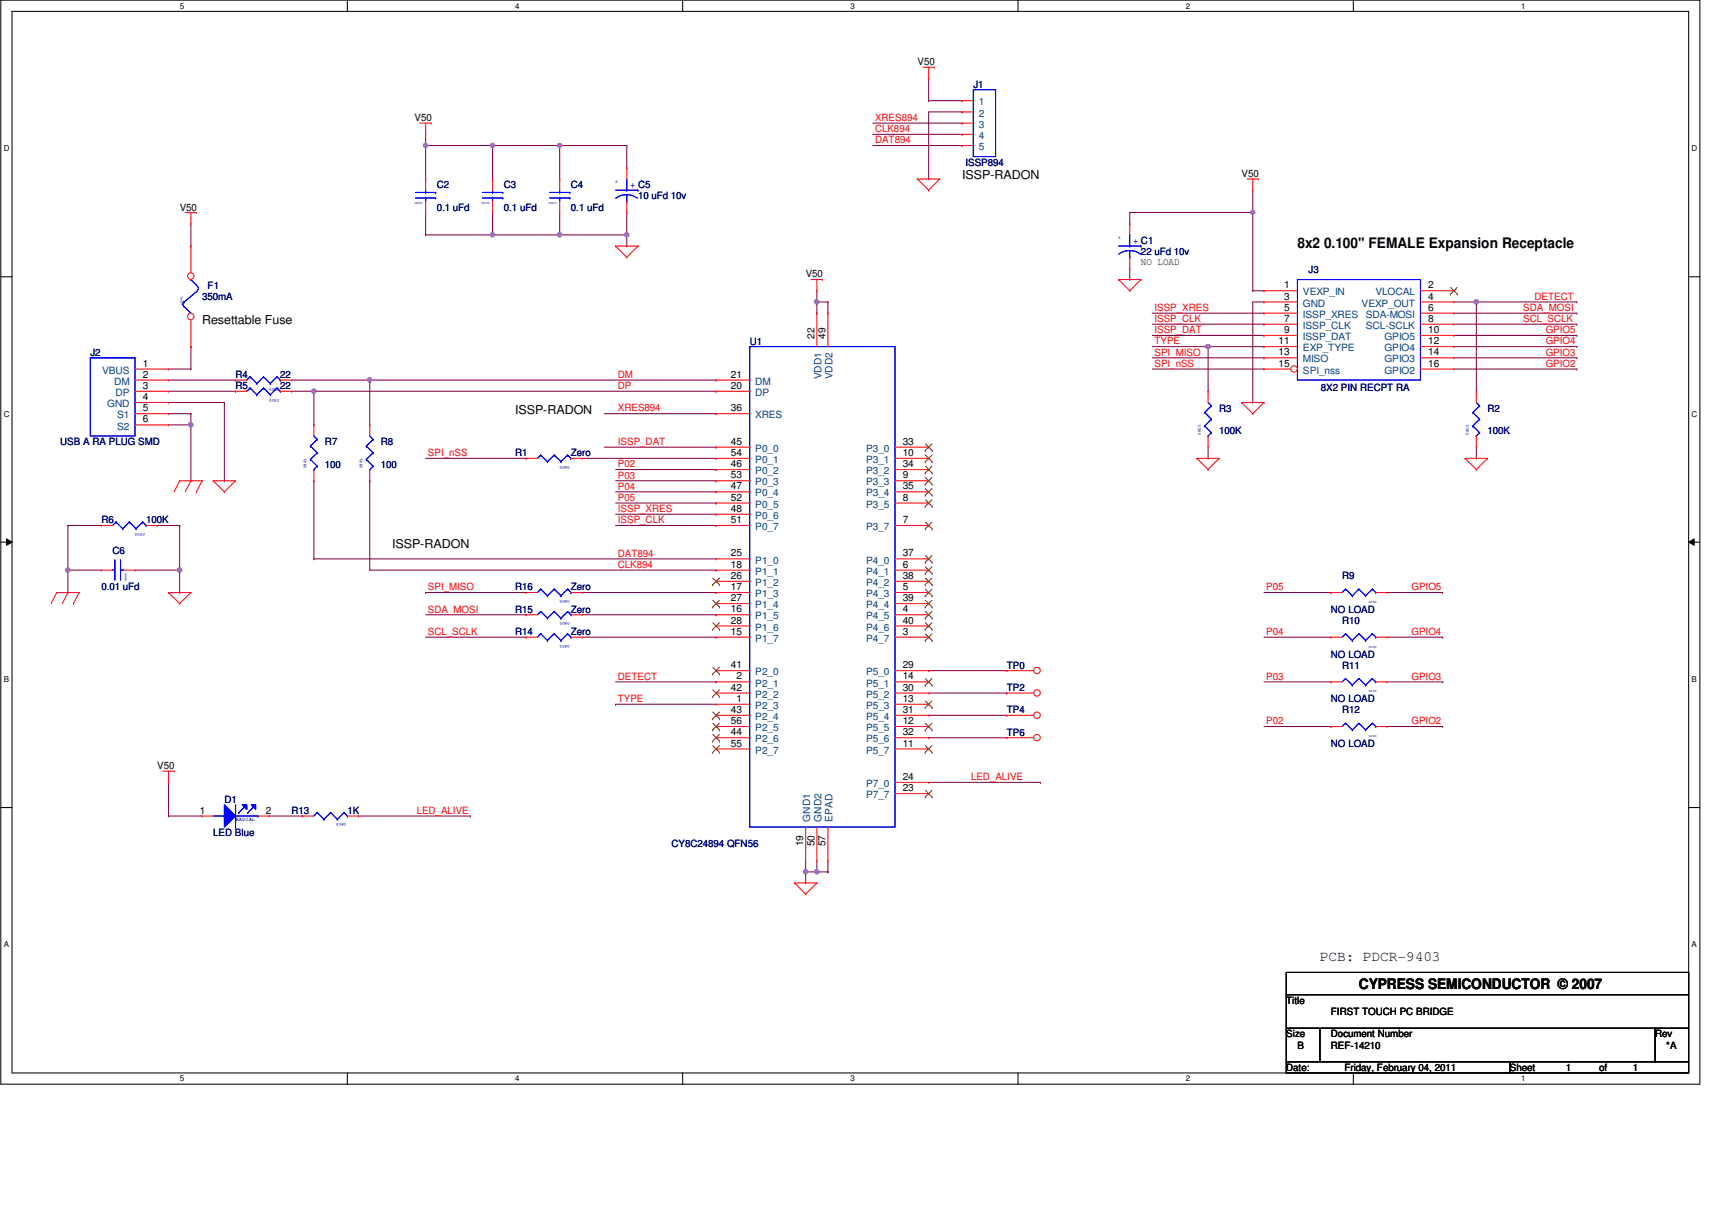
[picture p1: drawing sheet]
<svg xmlns="http://www.w3.org/2000/svg" width="420mm" height="297mm" viewBox="0 0 420 297" stroke-linecap="round" stroke-linejoin="round" font-family="sans-serif">
<path d="M.2 0h417v266.1h-417zM3 2.8h411.4v260.6h-411.4z" fill="none" stroke="#000" stroke-width=".25"/>
<g fill="#fff">
<path d="M44.1 .3h1.1v2.2h-1.1z"/>
<path d="M44.1 263.7h1.1v2.2h-1.1z"/>
</g>
<path d="M85.2 0v2.8M85.2 263.4v2.7" fill="none" stroke="#000" stroke-width=".25"/>
<g fill="#fff">
<path d="M126.4 .3h1.1v2.2h-1.1z"/>
<path d="M126.4 263.7h1.1v2.2h-1.1z"/>
</g>
<path d="M167.5 0v2.8M167.5 263.4v2.7" fill="none" stroke="#000" stroke-width=".25"/>
<g fill="#fff">
<path d="M208.7 .3h1.1v2.2h-1.1z"/>
<path d="M208.7 263.7h1.1v2.2h-1.1z"/>
</g>
<path d="M249.8 0v2.8M249.8 263.4v2.7" fill="none" stroke="#000" stroke-width=".25"/>
<g fill="#fff">
<path d="M291 .3h1.1v2.2h-1.1z"/>
<path d="M291 263.7h1.1v2.2h-1.1z"/>
</g>
<path d="M332.1 0v2.8M332.1 263.4v2.7" fill="none" stroke="#000" stroke-width=".25"/>
<g fill="#fff">
<path d="M373.3 .3h1.1v2.2h-1.1z"/>
<path d="M373.3 263.7h1.1v2.2h-1.1z"/>
<path d="M.9 35.3h1.4v2.2h-1.4z"/>
<path d="M415.2 35.3h1.3v2.2h-1.3z"/>
<path d="M.9 100.5h1.4v2.2h-1.4z"/>
<path d="M415.2 100.5h1.3v2.2h-1.3z"/>
</g>
<path d="M.2 67.9h2.8M414.4 67.9h2.8" fill="none" stroke="#000" stroke-width=".25"/>
<g fill="#fff">
<path d="M.9 165.7h1.3v2.2h-1.3z"/>
<path d="M415.2 165.7h1.3v2.2h-1.3z"/>
</g>
<path d="M.2 133.1h2.8M1.6 132.3l1.4 .8-1.4 .8zM414.4 133.1l1.4-.8v1.6zM414.4 133.1h2.8" fill="none" stroke="#000" stroke-width=".25"/>
<path d="M1.6 132.3l1.4 .8-1.4 .8zM414.4 133.1l1.4-.8v1.6z" fill="#000"/>
<g fill="#fff">
<path d="M.9 230.8h1.3v2.2h-1.3z"/>
<path d="M415.2 230.8h1.3v2.2h-1.3z"/>
</g>
<path d="M.2 198.2h2.8M414.4 198.2h2.8" fill="none" stroke="#000" stroke-width=".25"/>
<path d="M71.5 96.1h5.5M77 96.1h.1" fill="none" stroke="#800040" stroke-width=".25"/>
<circle cx="77" cy="96" r=".54" fill="#f0f"/>
<circle cx="77" cy="96" r=".54" fill="none" stroke="#f0f" stroke-width=".25"/>
<path d="M200.5 74.1h.1M200.5 71.4v2.7M148.3 101.6h27.5M148.3 109.8h27.5M175.8 101.6h.1M175.8 109.8h.1M197.7 214h.1M197.7 211.3v2.7M200.5 214h.1M200.5 211.3v2.7M203.2 214h.1M203.2 211.3v2.7" fill="none" stroke="#800040" stroke-width=".25"/>
<circle cx="200.5" cy="74.1" r=".54" fill="#f0f"/>
<circle cx="200.5" cy="74.1" r=".54" fill="none" stroke="#f0f" stroke-width=".25"/>
<g fill="none" stroke="#800040" stroke-width=".25">
<path d="M200.5 76.9h.1M203.2 76.9h.1M203.2 74.1h.1M203.2 74.1v2.8M203.2 74.1h-2.7v2.8M356.8 74.1h5.5M356.8 79.6h30.2M356.8 76.9h30.2M362.3 74.1h.1M362.3 74.1v22M387 79.6h.1M387 76.9h.1"/>
<path d="M356.8 82.3h30.2M356.8 85.1h30.2M356.8 87.8h30.2M356.8 90.6h30.2M362.3 96.1h.1M387 82.3h.1M387 85.1h.1M387 87.8h.1M387 90.6h.1M104.5 112.5h24.6M129.1 112.5h.1M142.9 112.5h32.9"/>
<path d="M151.1 115.3h24.7M151.1 118h24.7M175.8 112.5h.1M175.8 115.3h.1M175.8 118h.1M151.1 120.7h24.7M151.1 123.5h24.7M151.1 126.2h24.7M151.1 129h24.7M175.8 120.7h.1M175.8 123.5h.1M175.8 126.2h.1"/>
<path d="M175.8 129h.1"/>
</g>
<circle cx="362.3" cy="74.1" r=".54" fill="#f0f"/>
<circle cx="362.3" cy="74.1" r=".54" fill="none" stroke="#f0f" stroke-width=".25"/>
<g fill="none" stroke="#800040" stroke-width=".25">
<path d="M282.8 76.9h27.4M282.8 79.6h27.4M307.5 74.1h2.7M310.2 76.9h.1M310.2 79.6h.1M310.2 74.1h.1M362.3 74.1h24.7M387 74.1h.1M282.8 82.3h27.4M282.8 87.8h27.4M282.8 90.6h27.4M296.5 96.1h.1"/>
<path d="M310.2 82.3h.1M310.2 85.1h.1M310.2 87.8h.1M310.2 90.6h.1M310.2 85.1h-13.7v11M362.3 112.5h.1M362.3 109.8v2.7"/>
</g>
<circle cx="296.5" cy="85.1" r=".54" fill="#f0f"/>
<circle cx="296.5" cy="85.1" r=".54" fill="none" stroke="#f0f" stroke-width=".25"/>
<path d="M307.5 52.2h.1M307.5 46.7v5.5M307.5 71.4h2.7M310.2 71.4h.1M282.8 85.1h13.7M296.5 85.1h.1M296.5 112.5h.1M296.5 109.8v2.7" fill="none" stroke="#800040" stroke-width=".25"/>
<circle cx="307.4" cy="52.1" r=".54" fill="#f0f"/>
<circle cx="307.4" cy="52.1" r=".54" fill="none" stroke="#f0f" stroke-width=".25"/>
<g fill="none" stroke="#800040" stroke-width=".25">
<path d="M227.9 19.3v5.4M214.2 30.2h21.9M214.2 33h21.9M214.2 35.7h21.9M227.9 24.7h.1M227.9 27.5v16.4M227.9 24.7h8.2M236.1 30.2h.1M236.1 33h.1M236.1 35.7h.1M236.1 24.7h.1M227.9 43.9h.1"/>
<path d="M277.3 54.9h.1M307.5 52.2h.1M307.5 52.2h-30.2v2.7M307.5 52.2v19.2M277.3 68.6h.1M277.3 65.9v2.7M307.5 71.4h.1M71.5 93.3h104.3M90.8 93.3h.1M175.8 96.1h.1M175.8 93.3h.1M175.8 96.1h-98.8v8.2"/>
<path d="M77 104.3h.1M90.8 140h85M175.8 140h.1"/>
</g>
<circle cx="90.7" cy="93.3" r=".54" fill="#f0f"/>
<circle cx="90.7" cy="93.3" r=".54" fill="none" stroke="#f0f" stroke-width=".25"/>
<g fill="none" stroke="#800040" stroke-width=".25">
<path d="M46.9 54.9v5.5M46.9 60.4h.1M90.8 93.3v11M77 118h.1M77 118v19.2M90.8 104.3h.1M90.8 118h.1M90.8 118v22M44.1 140h.1M44.1 129v11M77 137.2h.1M77 137.2h98.8"/>
<path d="M104.5 145.5h.1M104.5 145.5h24.6M104.5 150.9h24.6M104.5 156.4h24.6M129.1 150.9h.1M129.1 156.4h.1M142.9 145.5h32.9M142.9 150.9h32.9M142.9 156.4h32.9M175.8 145.5h.1M175.8 150.9h.1M175.8 156.4h.1"/>
<path d="M151.1 172.9h.1M151.1 167.4h24.7M151.1 172.9h24.7M175.8 167.4h.1M227.9 175.6h19.2M227.9 170.1h19.2M227.9 164.6h19.2M247.1 175.6h.1M247.1 170.1h.1M247.1 164.6h.1M227.9 181.1h19.2M227.9 192.1h27.4"/>
<path d="M247.1 181.1h.1M255.3 192.1h.1"/>
</g>
<circle cx="44.1" cy="139.9" r=".54" fill="#f0f"/>
<circle cx="44.1" cy="139.9" r=".54" fill="none" stroke="#f0f" stroke-width=".25"/>
<path d="M16.7 140h.1M16.7 129v11" fill="none" stroke="#800040" stroke-width=".25"/>
<circle cx="16.6" cy="139.9" r=".54" fill="#f0f"/>
<circle cx="16.6" cy="139.9" r=".54" fill="none" stroke="#f0f" stroke-width=".25"/>
<g fill="none" stroke="#800040" stroke-width=".25">
<path d="M104.5 35.7h.1M104.5 33v2.7M104.5 35.7h16.4M120.9 35.7h.1M120.9 35.7v8.2M137.4 35.7h16.4M153.8 35.7h.1M153.8 35.7v5.5M120.9 43.9h.1M153.8 41.2h.1M33.1 140h11M44.1 140h.1"/>
<path d="M310.2 156.4h16.4M310.2 145.5h16.4M326.6 156.4h.1M326.6 145.5h.1M340.3 156.4h13.8M340.3 145.5h13.8M354.1 156.4h.1M354.1 145.5h.1M310.2 167.4h16.4M310.2 178.4h16.4M326.6 167.4h.1M326.6 178.4h.1"/>
<path d="M340.3 167.4h13.8M340.3 178.4h13.8M354.1 167.4h.1M354.1 178.4h.1M41.3 192.1h.1M41.3 192.1v8.2M41.3 200.3h.1M41.3 200.3h8.3M66 200.3h8.3M74.3 200.3h.1M88 200.3h27.4M115.4 200.3h.1"/>
</g>
<circle cx="104.4" cy="35.7" r=".54" fill="#f0f"/>
<circle cx="104.4" cy="35.7" r=".54" fill="none" stroke="#f0f" stroke-width=".25"/>
<circle cx="120.9" cy="35.7" r=".54" fill="#f0f"/>
<circle cx="120.9" cy="35.7" r=".54" fill="none" stroke="#f0f" stroke-width=".25"/>
<path d="M120.9 35.7h16.5M137.4 35.7h.1M137.4 35.7v8.2M137.4 43.9h.1" fill="none" stroke="#800040" stroke-width=".25"/>
<circle cx="137.3" cy="35.7" r=".54" fill="#f0f"/>
<circle cx="137.3" cy="35.7" r=".54" fill="none" stroke="#f0f" stroke-width=".25"/>
<path d="M104.5 35.7v8.2M104.5 43.9h.1M120.9 57.7h.1M120.9 52.2v5.5M137.4 57.7h.1M137.4 52.2v5.5M153.8 57.7h.1M153.8 52.2v5.5M41.3 104.3h5.6M46.9 104.3h.1M46.9 101.6v2.7" fill="none" stroke="#800040" stroke-width=".25"/>
<circle cx="46.8" cy="104.3" r=".54" fill="#f0f"/>
<circle cx="46.8" cy="104.3" r=".54" fill="none" stroke="#f0f" stroke-width=".25"/>
<g fill="none" stroke="#800040" stroke-width=".25">
<path d="M104.5 57.7h.1M104.5 52.2v5.5M104.5 57.7h16.4M120.9 57.7h.1M41.3 98.8h13.8M41.3 96.1h16.5M41.3 90.6h5.6M46.9 85.1h.1M46.9 90.6h.1M46.9 85.1v5.5M55.1 98.8h.1M57.8 96.1h.1"/>
<path d="M41.3 101.6h5.6M46.9 101.6h.1M16.7 129h.1M16.7 129h8.2"/>
</g>
<circle cx="120.9" cy="57.6" r=".54" fill="#f0f"/>
<circle cx="120.9" cy="57.6" r=".54" fill="none" stroke="#f0f" stroke-width=".25"/>
<path d="M227.9 27.5h8.2M236.1 27.5h.1M153.8 57.7v2.7M153.8 60.4h.1M41.3 93.3h16.5M57.8 93.3h.1M46.9 118h.1M46.9 104.3v13.7M16.7 140v5.5M16.7 145.5h.1M197.7 214h2.8M200.5 214h.1" fill="none" stroke="#800040" stroke-width=".25"/>
<circle cx="197.7" cy="214" r=".54" fill="#f0f"/>
<circle cx="197.7" cy="214" r=".54" fill="none" stroke="#f0f" stroke-width=".25"/>
<circle cx="200.5" cy="214" r=".54" fill="#f0f"/>
<circle cx="200.5" cy="214" r=".54" fill="none" stroke="#f0f" stroke-width=".25"/>
<g fill="none" stroke="#800040" stroke-width=".25">
<path d="M137.4 57.7h16.4M153.8 57.7h.1M307.5 74.1v24.7M307.5 98.8h.1M16.7 140h.1M16.7 140h8.2M38.6 129h5.5M44.1 129h.1M44.1 140v5.5M44.1 145.5h.1M197.7 216.7h.1M197.7 214v2.7"/>
<path d="M200.5 214h2.7M203.2 214h.1"/>
</g>
<circle cx="153.8" cy="57.6" r=".54" fill="#f0f"/>
<circle cx="153.8" cy="57.6" r=".54" fill="none" stroke="#f0f" stroke-width=".25"/>
<path d="M120.9 57.7h16.5M137.4 57.7h.1" fill="none" stroke="#800040" stroke-width=".25"/>
<circle cx="137.3" cy="57.6" r=".54" fill="#f0f"/>
<circle cx="137.3" cy="57.6" r=".54" fill="none" stroke="#f0f" stroke-width=".25"/>
<path d="M55.1 98.8v19.2M55.1 118h.1" fill="none" stroke="#800040" stroke-width=".25"/>
<g fill="none" stroke="#f00" stroke-width=".25">
<path d="M226.5 16.5h2.8M227.9 19.3h.1M227.9 16.5v2.8M229.3 16.5h.1M103.1 30.2h2.7M104.5 33h.1M104.5 30.2v2.8M105.8 30.2h.1M45.5 52.2h2.7M46.9 54.9h.1M46.9 52.2v2.7M48.2 52.2h.1"/>
<path d="M225.2 43.9h.1M225.2 43.9h5.4M225.2 43.9l2.7 2.8M227.9 46.7h.1M230.6 43.9h.1M230.6 43.9l-2.7 2.8M306.1 43.9h2.7M307.5 46.7h.1M307.5 43.9v2.8M308.8 43.9h.1M151.1 60.4h.1M151.1 60.4h5.5"/>
<path d="M151.1 60.4l2.7 2.8M153.8 63.2h.1M156.6 60.4h.1M156.6 60.4l-2.8 2.8M199.1 68.6h2.7M200.5 71.4h.1M200.5 68.6v2.8M201.8 68.6h.1M274.5 68.6h.1M274.5 68.6h5.5M274.5 68.6l2.8 2.8M277.3 71.4h.1"/>
<path d="M280 68.6h.1M280 68.6l-2.7 2.8M304.7 98.8h.1M304.7 98.8h5.5M304.7 98.8l2.8 2.8M310.2 98.8h.1M310.2 98.8l-2.7 2.8M44.1 118h.1M44.1 118l-1.4 2.7M44.1 118h5.5M46.9 118h.1M46.9 118l-1.4 2.7"/>
<path d="M49.6 118h.1M49.6 118l-1.4 2.7M52.3 118h.1M52.3 118h5.5M52.3 118l2.8 2.7M57.8 118h.1M57.8 118l-2.7 2.7M293.7 112.5h.1M293.7 112.5h5.5M293.7 112.5l2.8 2.8M296.5 115.3h.1M299.2 112.5h.1"/>
<path d="M299.2 112.5l-2.7 2.8M307.5 101.6h.1M359.6 112.5h.1M359.6 112.5h5.5M359.6 112.5l2.7 2.8M362.3 115.3h.1M365.1 112.5h.1M365.1 112.5l-2.8 2.8M48.2 120.7h.1M55.1 120.7h.1M13.9 145.5h.1M13.9 145.5l-1.3 2.7"/>
<path d="M13.9 145.5h5.5M16.7 145.5h.1M16.7 145.5l-1.4 2.7M18 148.2h.1M19.4 145.5h.1M19.4 145.5l-1.4 2.7M41.3 145.5h.1M41.3 145.5h5.6M41.3 145.5l2.8 2.7M44.1 148.2h.1M46.9 145.5h.1M46.9 145.5l-2.8 2.7"/>
<path d="M40 189.3h2.7M41.3 192.1h.1M41.3 189.3v2.8M42.7 189.3h.1M195 216.7h.1M195 216.7h5.5M195 216.7l2.7 2.8M197.7 219.5h.1M200.5 216.7h.1M200.5 216.7l-2.8 2.8"/>
</g>
<path d="M315.7 238.7h98.7v5.5h-98.7zM315.7 244.2h98.7v8.2h-98.7zM315.7 252.4h8.2v8.2h-8.2zM323.9 252.4h82.3v8.2h-82.3zM406.2 252.4h8.2v8.2h-8.2zM315.7 260.6h54.8v2.8h-54.8zM370.5 260.6h43.9v2.8h-43.9z" fill="none" stroke="#000" stroke-width=".25"/>
<circle cx="254.5" cy="164.6" r=".8" fill="#fff"/>
<g fill="none" stroke="#f00" stroke-width=".25">
<path d="M137.4 43.9h.1M137.4 52.2h.1M137.4 43.9v2.8M137.4 49.4v2.8M129.1 112.5h.1M129.1 112.5h2.8M140.1 112.5h2.8M142.9 112.5h.1M24.9 129h.1M24.9 129h2.7M35.9 129h2.7M38.6 129h.1"/>
<path d="M247.1 164.6h.1M247.1 164.6h6.6M326.6 167.4h.1M326.6 167.4h2.8M337.6 167.4h2.7M340.3 167.4h.1"/>
<circle cx="254.5" cy="164.6" r=".8"/>
</g>
<g fill="none" stroke="#00f" stroke-width=".25">
<path d="M134.9 48.6h5M134.9 47.2h5M137.4 47.2h.1M137.4 48.6h.1M137.4 46.7v.5M137.4 48.6v.8M139.9 48.6h.1M139.9 47.2h.1M45.1 74a.87 .87 0 0 0 .1 1.2M45.2 75.2h.1M45.2 74.1h.1M45.2 75.2l1.7 1.7"/>
<path d="M46.9 68.6h.1M46.9 68.6l1.6 1.7M48.4 70.3l.3 .5-.3 .4M48.5 71.4l-3.3 2.7M132.7 111.7h.1M132.7 111.7l-.8 .8M132.7 111.7l1.7 1.6M134.4 113.3h.1M136 111.7h.1M136 111.7l-1.6 1.6M136 111.7l1.7 1.6M137.7 113.3h.1"/>
<path d="M139.3 111.7h.1M139.3 111.7l-1.6 1.6M139.3 111.7l.8 .8M140.1 112.5h.1M28.5 128.1h.1M28.5 128.1l-.9 .9M28.5 128.1l1.6 1.7M30.1 129.8h.1M31.7 128.1h.1M31.7 128.1l-1.6 1.7M31.7 128.1l1.7 1.7M33.4 129.8h.1"/>
<path d="M35 128.1h.1M35 128.1l-1.6 1.7M35 128.1l.9 .9M35.9 129h.1M330.2 166.6h.1M330.2 166.6l-.8 .8M330.2 166.6l1.7 1.6M331.9 168.2h.1M333.5 166.6h.1M333.5 166.6l-1.6 1.6M333.5 166.6l1.6 1.6M335.1 168.2h.1"/>
<path d="M336.8 166.6h.1M336.8 166.6l-1.7 1.6M336.8 166.6l.8 .8M337.6 167.4h.1"/>
</g>
<circle cx="46.8" cy="77.7" r=".79" fill="#fff"/>
<g fill="none" stroke="#f00" stroke-width=".25">
<path d="M46.9 78.5v6.6M46.9 85.1h.1"/>
<circle cx="46.8" cy="77.7" r=".79"/>
</g>
<circle cx="46.8" cy="67.8" r=".79" fill="#fff"/>
<g fill="none" stroke="#f00" stroke-width=".25">
<path d="M153.8 41.2h.1M153.8 52.2h.1M153.8 41.2v2.7M153.8 49.4v2.8M46.9 60.4h.1M46.9 60.4v6.6M310.2 71.4h.1M310.2 74.1h.1M310.2 76.9h.1M310.2 79.6h.1M310.2 71.4h8.2M310.2 74.1h8.2"/>
<path d="M310.2 76.9h8.2M310.2 79.6h8.2M348.6 74.1h8.2M356.8 74.1h.1M310.2 82.3h.1M310.2 85.1h.1M310.2 87.8h.1M310.2 82.3h8.2M310.2 85.1h8.2M310.2 87.8h8.2M129.1 156.4h.1M129.1 156.4h2.8"/>
<path d="M140.1 156.4h2.8M142.9 156.4h.1"/>
<circle cx="46.8" cy="67.8" r=".79"/>
</g>
<g fill="none" stroke="#00f" stroke-width=".25">
<path d="M151.1 46.7h5.5M153.8 49.4h.1M153.8 46.7h.1M153.8 47.8l1.4 .2 1.3 .7M153.8 47.8l-1.4 .2-1.3 .7M153.8 43.9v2.8M153.8 47.8v1.6M156.6 46.7h.1M318.4 68.6h30.2v24.7h-30.2zM132.7 155.6h.1M132.7 155.6l-.8 .8M132.7 155.6l1.7 1.6"/>
<path d="M134.4 157.2h.1M136 155.6h.1M136 155.6l-1.6 1.6M136 155.6l1.7 1.6M137.7 157.2h.1M139.3 155.6h.1M139.3 155.6l-1.6 1.6M139.3 155.6l.8 .8M140.1 156.4h.1"/>
</g>
<circle cx="317.6" cy="90.6" r=".8" fill="#fff"/>
<g fill="none" stroke="#f00" stroke-width=".25">
<path d="M348.6 76.9h8.2M348.6 79.6h8.2M348.6 71.4h8.2M356.8 76.9h.1M356.8 79.6h.1M356.8 71.4h.1M310.2 90.6h.1M310.2 90.6h6.6M348.6 90.6h8.2M348.6 87.8h8.2M348.6 85.1h8.2M348.6 82.3h8.2"/>
<path d="M356.8 90.6h.1M356.8 87.8h.1M356.8 85.1h.1M356.8 82.3h.1M362.3 96.1h.1M362.3 96.1v2.7M362.3 109.8h.1M362.3 107v2.8"/>
<circle cx="317.6" cy="90.6" r=".8"/>
</g>
<path d="M356 72.2h.1M356 70.6l1.7 1.6M357.6 70.6l-1.6 1.6M357.7 72.2h.1" fill="none" stroke="#804000" stroke-width=".25"/>
<path d="M362.3 98.8l.8 .8M363.1 99.6h.1M363.1 99.6l-1.6 1.7M361.5 101.3h.1M361.5 104.6h.1M361.5 101.3l1.6 1.6M361.5 104.6l1.6 1.6M362.3 107h.1M363.1 102.9h.1M363.1 106.2h.1M363.1 102.9l-1.6 1.7M363.1 106.2l-.8 .8" fill="none" stroke="#00f" stroke-width=".25"/>
<circle cx="254.5" cy="170.1" r=".8" fill="#fff"/>
<g fill="none" stroke="#f00" stroke-width=".25">
<path d="M277.3 54.9h.1M277.3 54.9v2.8M277.3 65.9h.1M277.3 63.2v2.7M57.8 93.3h.1M57.8 93.3h2.8M68.8 93.3h2.7M71.5 93.3h.1M296.5 96.1h.1M296.5 96.1v2.7M90.8 104.3h.1M90.8 118h.1"/>
<path d="M90.8 104.3v2.7M90.8 115.3v2.7M296.5 109.8h.1M296.5 107v2.8M24.9 140h.1M24.9 140h2.7M30.4 140h2.7M33.1 140h.1M129.1 150.9h.1M129.1 150.9h2.8M140.1 150.9h2.8M142.9 150.9h.1"/>
<path d="M326.6 145.5h.1M326.6 145.5h2.8M337.6 145.5h2.7M340.3 145.5h.1M247.1 170.1h.1M247.1 170.1h6.6M326.6 178.4h.1M326.6 178.4h2.8M337.6 178.4h2.7M340.3 178.4h.1M74.3 200.3h.1M74.3 200.3h2.7"/>
<path d="M85.2 200.3h2.8M88 200.3h.1"/>
<circle cx="254.5" cy="170.1" r=".8"/>
</g>
<g fill="none" stroke="#00f" stroke-width=".25">
<path d="M277.3 57.7v2.7M274.5 60.4h5.5M277.3 63.2h.1M277.3 60.4h.1M277.3 61.5l1.3 .2 1.3 .7M277.3 61.5l-1.5 .2-1.2 .7M277.3 61.5v1.7M280 60.4h.1M61.4 92.5h.1M61.4 92.5l-.8 .8M61.4 92.5l1.6 1.6M63 94.1h.1"/>
<path d="M64.7 92.5h.1M64.7 92.5l-1.7 1.6M64.7 92.5l1.6 1.6M66.3 94.1h.1M68 92.5h.1M68 92.5l-1.7 1.6M68 92.5l.8 .8M68.8 93.3h.1M296.5 98.8l.8 .8M297.3 99.6h.1M297.3 99.6l-1.7 1.7M89.9 109.5h.1"/>
<path d="M89.9 112.8h.1M89.9 109.5l1.7 1.7M89.9 112.8l1.7 1.6M90.8 115.3h.1M90.8 107l.8 .9M91.6 107.9h.1M91.6 111.2h.1M91.6 114.4h.1M91.6 107.9l-1.7 1.6M91.6 111.2l-1.7 1.6M91.6 114.4l-.8 .9M295.6 101.3h.1"/>
<path d="M295.6 104.6h.1M295.6 101.3l1.7 1.6M295.6 104.6l1.7 1.6M296.5 107h.1M297.3 102.9h.1M297.3 106.2h.1M297.3 102.9l-1.7 1.7M297.3 106.2l-.8 .8M27.6 140h.6M28.2 140h.1M28.2 137.5h.1M28.2 137.5v4.9"/>
<path d="M29.6 137.5h.1M29.6 140h.1M29.6 140h.8M29.6 137.5v4.9M132.7 150.1h.1M132.7 150.1l-.8 .8M132.7 150.1l1.7 1.7M134.4 151.8h.1M136 150.1h.1M136 150.1l-1.6 1.7M136 150.1l1.7 1.7M137.7 151.8h.1"/>
<path d="M139.3 150.1h.1M139.3 150.1l-1.6 1.7M139.3 150.1l.8 .8M140.1 150.9h.1M330.2 144.6h.1M330.2 144.6l-.8 .9M330.2 144.6l1.7 1.7M331.9 146.3h.1M333.5 144.6h.1M333.5 144.6l-1.6 1.7M333.5 144.6l1.6 1.7M335.1 146.3h.1"/>
<path d="M336.8 144.6h.1M336.8 144.6l-1.7 1.7M336.8 144.6l.8 .9M337.6 145.5h.1M330.2 177.5h.1M330.2 177.5l-.8 .9M330.2 177.5l1.7 1.7M331.9 179.2h.1M333.5 177.5h.1M333.5 177.5l-1.6 1.7M333.5 177.5l1.6 1.7M335.1 179.2h.1"/>
<path d="M336.8 177.5h.1M336.8 177.5l-1.7 1.7M336.8 177.5l.8 .9M337.6 178.4h.1M77.8 199.5h.1M77.8 199.5l-.8 .8M77.8 199.5l1.7 1.6M81.1 199.5h.1M81.1 199.5l-1.6 1.6M81.1 199.5l1.7 1.6M84.4 199.5h.1M84.4 199.5l-1.6 1.6"/>
<path d="M84.4 199.5l.8 .8M79.5 201.1h.1M82.8 201.1h.1M85.2 200.3h.1"/>
</g>
<circle cx="254.5" cy="175.6" r=".8" fill="#fff"/>
<g fill="none" stroke="#f00" stroke-width=".25">
<path d="M104.5 43.9h.1M104.5 52.2h.1M104.5 43.9v2.8M104.5 49.4v2.8M200.5 76.9h.1M200.5 76.9v8.2M203.2 76.9h.1M203.2 76.9v8.2M175.8 96.1h.1M175.8 93.3h.1M175.8 96.1h8.2M175.8 93.3h8.2"/>
<path d="M77 104.3h.1M77 118h.1M77 104.3v2.7M77 115.3v2.7M175.8 101.6h.1M175.8 109.8h.1M175.8 112.5h.1M175.8 115.3h.1M175.8 118h.1M175.8 101.6h8.2M175.8 109.8h8.2M175.8 112.5h8.2"/>
<path d="M175.8 115.3h8.2M175.8 118h8.2M219.7 109.8h8.2M219.7 112.5h8.2M219.7 115.3h8.2M219.7 118h8.2M227.9 109.8h.1M227.9 112.5h.1M227.9 115.3h.1M227.9 118h.1M175.8 140h.1M175.8 120.7h.1"/>
<path d="M175.8 123.5h.1M175.8 126.2h.1M175.8 129h.1M175.8 137.2h.1M175.8 140h8.2M175.8 120.7h8.2M175.8 123.5h8.2M175.8 129h8.2M175.8 137.2h8.2M175.8 126.2h8.2M219.7 140h8.2M219.7 120.7h8.2"/>
<path d="M219.7 123.5h8.2M219.7 129h8.2M219.7 137.2h8.2M227.9 120.7h.1M227.9 123.5h.1M227.9 129h.1M227.9 137.2h.1M227.9 140h.1M175.8 145.5h.1M175.8 150.9h.1M175.8 156.4h.1M175.8 142.7h.1"/>
<path d="M175.8 148.2h.1M175.8 153.7h.1M175.8 145.5h8.2M175.8 150.9h8.2M175.8 156.4h8.2M175.8 142.7h8.2M175.8 148.2h8.2M175.8 153.7h8.2M219.7 145.5h8.2M219.7 150.9h8.2M219.7 156.4h8.2M219.7 142.7h8.2"/>
<path d="M219.7 148.2h8.2M219.7 153.7h8.2M227.9 142.7h.1M227.9 145.5h.1M227.9 148.2h.1M227.9 150.9h.1M227.9 153.7h.1M227.9 156.4h.1M175.8 164.6h.1M175.8 167.4h.1M175.8 170.1h.1M175.8 172.9h.1"/>
<path d="M175.8 175.6h.1M175.8 178.4h.1M175.8 175.6h8.2M175.8 164.6h8.2M175.8 167.4h8.2M175.8 170.1h8.2M175.8 172.9h8.2M175.8 178.4h8.2M219.7 175.6h8.2M219.7 164.6h8.2M219.7 167.4h8.2M219.7 170.1h8.2"/>
<path d="M219.7 172.9h8.2M219.7 178.4h8.2M227.9 164.6h.1M227.9 167.4h.1M227.9 170.1h.1M227.9 172.9h.1M227.9 175.6h.1M227.9 178.4h.1M247.1 175.6h.1M247.1 175.6h6.6M175.8 181.1h.1M175.8 183.9h.1"/>
<path d="M175.8 181.1h8.2M175.8 183.9h8.2M219.7 181.1h8.2M219.7 183.9h8.2M219.7 192.1h8.2M219.7 194.8h8.2M227.9 181.1h.1M227.9 183.9h.1M227.9 192.1h.1M227.9 194.8h.1M197.7 211.3h.1M197.7 203v8.3"/>
<path d="M200.5 211.3h.1M200.5 203v8.3M203.2 211.3h.1M203.2 203v8.3"/>
<circle cx="254.5" cy="175.6" r=".8"/>
</g>
<g fill="none" stroke="#00f" stroke-width=".25">
<path d="M102 48.6h4.9M102 47.2h4.9M104.5 47.2h.1M104.5 48.6h.1M104.5 46.7v.5M104.5 48.6v.8M106.9 48.6h.1M106.9 47.2h.1M184 85.1h35.7v117.9h-35.7zM76.2 109.5h.1M76.2 112.8h.1M76.2 109.5l1.6 1.7"/>
<path d="M76.2 112.8l1.6 1.6M77 115.3h.1M77 107l.8 .9M77.8 107.9h.1M77.8 111.2h.1M77.8 114.4h.1M77.8 107.9l-1.6 1.6M77.8 111.2l-1.6 1.6M77.8 114.4l-.8 .9"/>
</g>
<g fill="none" stroke="#804000" stroke-width=".25">
<path d="M227.1 110.6h.1M227.1 113.4h.1M227.1 116.1h.1M227.1 118.9h.1M227.1 109l1.7 1.6M227.1 111.7l1.7 1.7M227.1 114.5l1.7 1.6M227.1 117.2l1.7 1.7M227.1 119.9l1.7 1.7M228.7 109l-1.6 1.6M228.7 111.7l-1.6 1.7M228.7 114.5l-1.6 1.6"/>
<path d="M228.7 117.2l-1.6 1.7M228.7 119.9l-1.6 1.7M228.8 110.6h.1M228.8 113.4h.1M228.8 116.1h.1M228.8 118.9h.1M227.1 121.6h.1M227.1 124.3h.1M227.1 129.8h.1M227.1 138h.1M227.1 122.7l1.7 1.6M227.1 128.2l1.7 1.6"/>
<path d="M227.1 136.4l1.7 1.6M227.1 139.1l1.7 1.7M228.7 128.2l-1.6 1.6M228.7 122.7l-1.6 1.6M228.7 136.4l-1.6 1.6M228.7 139.1l-1.6 1.7M228.8 121.6h.1M228.8 124.3h.1M228.8 129.8h.1M228.8 138h.1M174.9 143.6h.1M174.9 149h.1"/>
<path d="M174.9 154.5h.1M175 141.9l1.6 1.7M175 147.4l1.6 1.6M175 152.9l1.6 1.6M176.6 141.9l-1.7 1.7M176.6 147.4l-1.7 1.6M176.6 152.9l-1.7 1.6M176.6 143.6h.1M176.6 149h.1M176.6 154.5h.1M227.1 140.8h.1M227.1 143.6h.1"/>
<path d="M227.1 146.3h.1M227.1 149h.1M227.1 151.8h.1M227.1 154.5h.1M227.1 157.3h.1M227.1 141.9l1.7 1.7M227.1 144.7l1.7 1.6M227.1 147.4l1.7 1.6M227.1 150.1l1.7 1.7M227.1 152.9l1.7 1.6M227.1 155.6l1.7 1.7M228.7 141.9l-1.6 1.7"/>
<path d="M228.7 144.7l-1.6 1.6M228.7 147.4l-1.6 1.6M228.7 150.1l-1.6 1.7M228.7 152.9l-1.6 1.6M228.7 155.6l-1.6 1.7M228.8 140.8h.1M228.8 143.6h.1M228.8 146.3h.1M228.8 149h.1M228.8 151.8h.1M228.8 154.5h.1M228.8 157.3h.1"/>
<path d="M174.9 165.5h.1M174.9 171h.1M174.9 176.4h.1M174.9 179.2h.1M175 163.8l1.6 1.7M175 169.3l1.6 1.7M175 174.8l1.6 1.6M175 177.5l1.6 1.7M176.6 163.8l-1.7 1.7M176.6 169.3l-1.7 1.7M176.6 174.8l-1.7 1.6M176.6 177.5l-1.7 1.7"/>
<path d="M176.6 165.5h.1M176.6 171h.1M176.6 176.4h.1M176.6 179.2h.1M227.1 168.2h.1M227.1 173.7h.1M227.1 179.2h.1M227.1 166.6l1.7 1.6M227.1 172.1l1.7 1.6M227.1 177.5l1.7 1.7M228.7 166.6l-1.6 1.6M228.7 172.1l-1.6 1.6"/>
<path d="M228.7 177.5l-1.6 1.7M228.8 168.2h.1M228.8 173.7h.1M228.8 179.2h.1M174.9 181.9h.1M174.9 184.7h.1M175 180.3l1.6 1.6M175 183l1.6 1.7M176.6 180.3l-1.7 1.6M176.6 183l-1.7 1.7M176.6 181.9h.1M176.6 184.7h.1"/>
<path d="M227.1 184.7h.1M227.1 195.7h.1M227.1 183l1.7 1.7M227.1 194l1.7 1.7M228.7 183l-1.6 1.7M228.7 194l-1.6 1.7M228.8 184.7h.1M228.8 195.7h.1"/>
</g>
<path d="M55.1 197.6l2.7 2.7-2.7 2.7z" fill="#00f"/>
<path d="M55.1 197.6l2.7 2.7-2.7 2.7z" fill="none" stroke="#00f" stroke-width=".25"/>
<path d="M59.5 197.6h1.1v1.1z" fill="#00f"/>
<path d="M59.5 197.6h1.1v1.1z" fill="none" stroke="#00f" stroke-width=".25"/>
<path d="M61.7 197.6h1.1v1.1z" fill="#00f"/>
<path d="M57.8 197.6v5.4M58.6 199.5h.1M60 198.1l-1.4 1.4M60.8 199.5h.1M61.7 197.6h1.1v1.1zM62.2 198.1l-1.4 1.4M52.3 200.3h2.8M55.1 200.3h.1M57.8 203h.1M57.8 200.3h5.5M63.3 200.3h.1" fill="none" stroke="#00f" stroke-width=".25"/>
<path d="M55.1 197.6l2.7 2.7-2.7 2.7z" fill="#00f"/>
<path d="M55.1 197.6l2.7 2.7-2.7 2.7z" fill="none" stroke="#00f" stroke-width=".25"/>
<path d="M59.5 197.6h1.1v1.1z" fill="#00f"/>
<path d="M59.5 197.6h1.1v1.1z" fill="none" stroke="#00f" stroke-width=".25"/>
<path d="M61.7 197.6h1.1v1.1z" fill="#00f"/>
<g fill="none" stroke="#00f" stroke-width=".25">
<path d="M238.9 22h5.4v16.4h-5.4zM118.4 48.6h5M118.4 47.2h5M120.9 47.2h.1M120.9 48.6h.1M120.9 46.7v.5M120.9 48.6v.8M123.4 48.6h.1M123.4 47.2h.1M61.4 95.2h.1M61.4 95.2l-.8 .9M61.4 95.2l1.6 1.7"/>
<path d="M63 96.9h.1M64.7 95.2h.1M64.7 95.2l-1.7 1.7M64.7 95.2l1.6 1.7M66.3 96.9h.1M68 95.2h.1M68 95.2l-1.7 1.7M68 95.2l.8 .9M68.8 96.1h.1M132.7 144.6h.1M132.7 144.6l-.8 .9M132.7 144.6l1.7 1.7"/>
<path d="M134.4 146.3h.1M136 144.6h.1M136 144.6l-1.6 1.7M136 144.6l1.7 1.7M137.7 146.3h.1M139.3 144.6h.1M139.3 144.6l-1.6 1.7M139.3 144.6l.8 .9M140.1 145.5h.1M330.2 155.6h.1M330.2 155.6l-.8 .8M330.2 155.6l1.7 1.6"/>
<path d="M331.9 157.2h.1M333.5 155.6h.1M333.5 155.6l-1.6 1.6M333.5 155.6l1.6 1.6M335.1 157.2h.1M336.8 155.6h.1M336.8 155.6l-1.7 1.6M336.8 155.6l.8 .8M337.6 156.4h.1M57.8 197.6v5.4M58.6 199.5h.1M60 198.1l-1.4 1.4"/>
<path d="M60.8 199.5h.1M61.7 197.6h1.1v1.1zM62.2 198.1l-1.4 1.4M52.3 200.3h2.8M55.1 200.3h.1M57.8 203h.1M57.8 200.3h5.5M63.3 200.3h.1"/>
</g>
<g fill="none" stroke="#f00" stroke-width=".25">
<path d="M236.1 24.7h.1M236.1 27.5h.1M236.1 30.2h.1M236.1 33h.1M236.1 35.7h.1M236.1 24.7h2.8M236.1 27.5h2.8M236.1 30.2h2.8M236.1 33h2.8M236.1 35.7h2.8M120.9 43.9h.1M120.9 52.2h.1"/>
<path d="M120.9 43.9v2.8M120.9 49.4v2.8M57.8 96.1h.1M57.8 96.1h2.8M68.8 96.1h2.7M71.5 96.1h.1M129.1 145.5h.1M129.1 145.5h2.8M140.1 145.5h2.8M142.9 145.5h.1M326.6 156.4h.1M326.6 156.4h2.8"/>
<path d="M337.6 156.4h2.7M340.3 156.4h.1M49.6 200.3h.1M49.6 200.3h2.7M63.3 200.3h2.7M66 200.3h.1"/>
</g>
<circle cx="254.5" cy="181.1" r=".8" fill="#fff"/>
<g fill="none" stroke="#f00" stroke-width=".25">
<path d="M33.1 90.6h8.2M33.1 93.3h8.2M33.1 96.1h8.2M33.1 98.8h8.2M41.3 90.6h.1M41.3 93.3h.1M41.3 96.1h.1M41.3 98.8h.1M33.1 101.6h8.2M33.1 104.3h8.2M41.3 101.6h.1M41.3 104.3h.1"/>
<path d="M247.1 181.1h.1M247.1 181.1h6.6"/>
<circle cx="254.5" cy="181.1" r=".8"/>
</g>
<path d="M22.2 87.8h10.9v19.2h-10.9z" fill="none" stroke="#00f" stroke-width=".25"/>
<circle cx="77" cy="96" r=".54" fill="#f0f"/>
<circle cx="77" cy="96" r=".54" fill="none" stroke="#f0f" stroke-width=".25"/>
<circle cx="200.5" cy="74.1" r=".54" fill="#f0f"/>
<circle cx="200.5" cy="74.1" r=".54" fill="none" stroke="#f0f" stroke-width=".25"/>
<circle cx="362.3" cy="74.1" r=".54" fill="#f0f"/>
<circle cx="362.3" cy="74.1" r=".54" fill="none" stroke="#f0f" stroke-width=".25"/>
<circle cx="296.5" cy="85.1" r=".54" fill="#f0f"/>
<circle cx="296.5" cy="85.1" r=".54" fill="none" stroke="#f0f" stroke-width=".25"/>
<circle cx="307.4" cy="52.1" r=".54" fill="#f0f"/>
<circle cx="307.4" cy="52.1" r=".54" fill="none" stroke="#f0f" stroke-width=".25"/>
<circle cx="90.7" cy="93.3" r=".54" fill="#f0f"/>
<circle cx="90.7" cy="93.3" r=".54" fill="none" stroke="#f0f" stroke-width=".25"/>
<circle cx="44.1" cy="139.9" r=".54" fill="#f0f"/>
<circle cx="44.1" cy="139.9" r=".54" fill="none" stroke="#f0f" stroke-width=".25"/>
<circle cx="16.6" cy="139.9" r=".54" fill="#f0f"/>
<circle cx="16.6" cy="139.9" r=".54" fill="none" stroke="#f0f" stroke-width=".25"/>
<circle cx="104.4" cy="35.7" r=".54" fill="#f0f"/>
<circle cx="104.4" cy="35.7" r=".54" fill="none" stroke="#f0f" stroke-width=".25"/>
<circle cx="120.9" cy="35.7" r=".54" fill="#f0f"/>
<circle cx="120.9" cy="35.7" r=".54" fill="none" stroke="#f0f" stroke-width=".25"/>
<circle cx="137.3" cy="35.7" r=".54" fill="#f0f"/>
<circle cx="137.3" cy="35.7" r=".54" fill="none" stroke="#f0f" stroke-width=".25"/>
<circle cx="46.8" cy="104.3" r=".54" fill="#f0f"/>
<circle cx="46.8" cy="104.3" r=".54" fill="none" stroke="#f0f" stroke-width=".25"/>
<circle cx="120.9" cy="57.6" r=".54" fill="#f0f"/>
<circle cx="120.9" cy="57.6" r=".54" fill="none" stroke="#f0f" stroke-width=".25"/>
<circle cx="197.7" cy="214" r=".54" fill="#f0f"/>
<circle cx="197.7" cy="214" r=".54" fill="none" stroke="#f0f" stroke-width=".25"/>
<circle cx="200.5" cy="214" r=".54" fill="#f0f"/>
<circle cx="200.5" cy="214" r=".54" fill="none" stroke="#f0f" stroke-width=".25"/>
<circle cx="153.8" cy="57.6" r=".54" fill="#f0f"/>
<circle cx="153.8" cy="57.6" r=".54" fill="none" stroke="#f0f" stroke-width=".25"/>
<circle cx="137.3" cy="57.6" r=".54" fill="#f0f"/>
<circle cx="137.3" cy="57.6" r=".54" fill="none" stroke="#f0f" stroke-width=".25"/>
<g font-size="3.6">
<text x="318.4" y="61">8x2 0.100&quot; FEMALE Expansion Receptacle</text>
<text x="323.9" y="236">PCB: PDCR-9403</text>
<text x="333.5" y="242.8">CYPRESS SEMICONDUCTOR © 2007</text>
</g>
<g font-size="3">
<text x="236.1" y="43.9">ISSP-RADON</text>
<text x="49.6" y="79.6">Resettable Fuse</text>
<text x="126.4" y="101.5">ISSP-RADON</text>
<text x="96.2" y="134.5">ISSP-RADON</text>
</g>
<g font-size="2.5">
<text x="225.2" y="16">V50</text>
<text x="101.7" y="29.7">V50</text>
<text x="304.7" y="43.4">V50</text>
<text x="44.1" y="51.7">V50</text>
<text x="280" y="65.1">NO LOAD</text>
<text x="197.7" y="68.1">V50</text>
<text x="315.2" y="70.8">1</text>
<text x="350.5" y="70.8">2</text>
<text x="315.2" y="73.5">3</text>
<text x="315.2" y="76.3">5</text>
<text x="350.5" y="73.5">4</text>
<text x="350.5" y="76.3">6</text>
<text x="199.9" y="83.2" transform="rotate(-90 199.9 83.2)">22</text>
<text x="202.6" y="83.2" transform="rotate(-90 202.6 83.2)">49</text>
<text x="315.2" y="79">7</text>
<text x="315.2" y="81.7">9</text>
<text x="350.5" y="79">8</text>
<text x="350.5" y="81.7">10</text>
<text x="313.8" y="84.5">11</text>
<text x="313.8" y="87.2">13</text>
<text x="350.5" y="87.2">14</text>
<text x="350.5" y="84.5">12</text>
<text x="35" y="90">1</text>
<text x="35" y="92.7">2</text>
<text x="35" y="95.5">3</text>
<text x="179.4" y="95.5">20</text>
<text x="179.4" y="92.7">21</text>
<text x="313.8" y="90">15</text>
<text x="350.5" y="90">16</text>
<text x="35" y="98.2">4</text>
<text x="35" y="101">5</text>
<text x="179.4" y="101">36</text>
<text x="35" y="103.7">6</text>
<text x="179.4" y="109.2">45</text>
<text x="179.4" y="111.9">54</text>
<text x="221.6" y="109.2">33</text>
<text x="221.6" y="111.9">10</text>
<text x="179.4" y="114.7">46</text>
<text x="179.4" y="117.4">53</text>
<text x="221.6" y="114.7">34</text>
<text x="221.6" y="117.4">9</text>
<text x="179.4" y="120.1">47</text>
<text x="179.4" y="122.9">52</text>
<text x="179.4" y="125.6">48</text>
<text x="221.6" y="120.1">35</text>
<text x="221.6" y="122.9">8</text>
<text x="179.4" y="128.4">51</text>
<text x="221.6" y="128.4">7</text>
<text x="179.4" y="136.6">25</text>
<text x="221.6" y="136.6">37</text>
<text x="179.4" y="139.4">18</text>
<text x="179.4" y="142.1">26</text>
<text x="221.6" y="139.4">6</text>
<text x="221.6" y="142.1">38</text>
<text x="179.4" y="144.9">17</text>
<text x="179.4" y="147.6">27</text>
<text x="221.6" y="144.9">5</text>
<text x="221.6" y="147.6">39</text>
<text x="179.4" y="150.3">16</text>
<text x="179.4" y="155.8">15</text>
<text x="179.4" y="153.1">28</text>
<text x="221.6" y="150.3">4</text>
<text x="221.6" y="153.1">40</text>
<text x="221.6" y="155.8">3</text>
<text x="179.4" y="164">41</text>
<text x="180.8" y="166.8">2</text>
<text x="221.6" y="164">29</text>
<text x="221.6" y="166.8">14</text>
<text x="179.4" y="169.5">42</text>
<text x="180.8" y="172.3">1</text>
<text x="221.6" y="169.5">30</text>
<text x="221.6" y="172.3">13</text>
<text x="179.4" y="175">43</text>
<text x="179.4" y="177.8">56</text>
<text x="221.6" y="175">31</text>
<text x="221.6" y="177.8">12</text>
<text x="179.4" y="180.5">44</text>
<text x="179.4" y="183.3">55</text>
<text x="221.6" y="180.5">32</text>
<text x="221.6" y="183.3">11</text>
<text x="38.6" y="188.8">V50</text>
<text x="221.6" y="191.5">24</text>
<text x="221.6" y="194.2">23</text>
<text x="49.1" y="199.7">1</text>
<text x="65.2" y="199.7">2</text>
<text x="197.1" y="207.7" transform="rotate(-90 197.1 207.7)">19</text>
<text x="199.9" y="207.7" transform="rotate(-90 199.9 207.7)">50</text>
<text x="202.6" y="207.7" transform="rotate(-90 202.6 207.7)">57</text>
<text x="315.7" y="246.4">Title</text>
<text x="326.6" y="249.2">FIRST TOUCH PC BRIDGE</text>
<text x="315.7" y="254.7">Size</text>
<text x="318.4" y="257.4">B</text>
<text x="326.6" y="254.7">Document Number</text>
<text x="326.6" y="257.4">REF-14210</text>
<text x="406.2" y="254.7">Rev</text>
<text x="408.9" y="257.4">*A</text>
<text x="315.7" y="262.9">Date:</text>
<text x="329.9" y="262.9">Friday, February 04, 2011</text>
<text x="370.5" y="262.9">Sheet</text>
<text x="384.2" y="262.9">1</text>
<text x="392.5" y="262.9">of</text>
<text x="400.7" y="262.9">1</text>
</g>
<g font-size="2.5" fill="#000080">
<text x="238.9" y="21.5">J1</text>
<text x="236.9" y="40.7">ISSP894</text>
<text x="107.2" y="46.2">C2</text>
<text x="123.6" y="46.2">C3</text>
<text x="140.1" y="46.2">C4</text>
<text x="107.2" y="51.7">0.1 uFd</text>
<text x="123.6" y="51.7">0.1 uFd</text>
<text x="140.1" y="51.7">0.1 uFd</text>
<text x="156.6" y="48.9">10 uFd 10v</text>
<text x="280" y="62.7">22 uFd 10v</text>
<text x="51" y="70.9">F1</text>
<text x="321.2" y="67">J3</text>
<text x="49.6" y="73.6">350mA</text>
<text x="22.2" y="87.3">J2</text>
<text x="184" y="84.6">U1</text>
<text x="57.8" y="92.8">R4</text>
<text x="57.8" y="95.5">R5</text>
<text x="68.8" y="92.8">22</text>
<text x="68.8" y="95.5">22</text>
<text x="299.2" y="101">R3</text>
<text x="324.2" y="96.1">8X2 PIN RECPT RA</text>
<text x="365.1" y="101">R2</text>
<text x="299.2" y="106.6">100K</text>
<text x="365.1" y="106.6">100K</text>
<text x="14.8" y="109.3">USB A RA PLUG SMD</text>
<text x="79.7" y="109.3">R7</text>
<text x="93.5" y="109.3">R8</text>
<text x="126.4" y="112">R1</text>
<text x="140.1" y="112">Zero</text>
<text x="79.7" y="114.8">100</text>
<text x="93.5" y="114.8">100</text>
<text x="24.9" y="128.5">R6</text>
<text x="35.9" y="128.5">100K</text>
<text x="27.6" y="135.9">C6</text>
<text x="329.4" y="142.2">R9</text>
<text x="24.9" y="144.9">0.01 uFd</text>
<text x="126.4" y="144.9">R16</text>
<text x="140.1" y="144.9">Zero</text>
<text x="126.4" y="155.9">R14</text>
<text x="126.4" y="150.4">R15</text>
<text x="140.1" y="155.9">Zero</text>
<text x="140.1" y="150.4">Zero</text>
<text x="326.6" y="150.4">NO LOAD</text>
<text x="329.4" y="153.2">R10</text>
<text x="326.6" y="161.4">NO LOAD</text>
<text x="247.1" y="164.1">TP0</text>
<text x="329.4" y="164.1">R11</text>
<text x="247.1" y="169.6">TP2</text>
<text x="326.6" y="172.4">NO LOAD</text>
<text x="247.1" y="175.1">TP4</text>
<text x="329.4" y="175.1">R12</text>
<text x="247.1" y="180.6">TP6</text>
<text x="326.6" y="183.3">NO LOAD</text>
<text x="55.1" y="197.1">D1</text>
<text x="71.5" y="199.8">R13</text>
<text x="85.2" y="199.8">1K</text>
<text x="52.3" y="205.3">LED Blue</text>
<text x="164.8" y="208">CY8C24894 QFN56</text>
</g>
<g font-size="2.5" fill="#f00">
<text x="214.7" y="29.7">XRES894</text>
<text x="214.7" y="32.4">CLK894</text>
<text x="214.7" y="35.2">DAT894</text>
<text x="283.3" y="76.3">ISSP_XRES</text>
<text x="373.8" y="76.3">SDA_MOSI</text>
<text x="376.6" y="73.6">DETECT</text>
<text x="283.3" y="79">ISSP_CLK</text>
<text x="283.3" y="81.8">ISSP_DAT</text>
<text x="373.8" y="79">SCL_SCLK</text>
<text x="379.3" y="81.8">GPIO5</text>
<text x="283.3" y="87.3">SPI_MISO</text>
<text x="283.3" y="84.5">TYPE</text>
<text x="379.3" y="84.5">GPIO4</text>
<text x="379.3" y="87.3">GPIO3</text>
<text x="151.6" y="95.5">DP</text>
<text x="151.6" y="92.8">DM</text>
<text x="283.3" y="90">SPI_nSS</text>
<text x="379.3" y="90">GPIO2</text>
<text x="151.6" y="101">XRES894</text>
<text x="105" y="112">SPI_nSS</text>
<text x="151.6" y="109.2">ISSP_DAT</text>
<text x="151.6" y="114.7">P02</text>
<text x="151.6" y="117.5">P03</text>
<text x="151.6" y="120.2">P04</text>
<text x="151.6" y="122.9">P05</text>
<text x="151.6" y="125.7">ISSP_XRES</text>
<text x="151.6" y="128.4">ISSP_CLK</text>
<text x="151.6" y="136.7">DAT894</text>
<text x="151.6" y="139.4">CLK894</text>
<text x="105" y="144.9">SPI_MISO</text>
<text x="310.8" y="144.9">P05</text>
<text x="346.4" y="144.9">GPIO5</text>
<text x="105" y="150.4">SDA_MOSI</text>
<text x="105" y="155.9">SCL_SCLK</text>
<text x="310.8" y="155.9">P04</text>
<text x="346.4" y="155.9">GPIO4</text>
<text x="151.6" y="166.8">DETECT</text>
<text x="310.8" y="166.8">P03</text>
<text x="346.4" y="166.8">GPIO3</text>
<text x="151.6" y="172.3">TYPE</text>
<text x="310.8" y="177.8">P02</text>
<text x="346.4" y="177.8">GPIO2</text>
<text x="238.3" y="191.5">LED_ALIVE</text>
<text x="102.3" y="199.8">LED_ALIVE</text>
</g>
<g font-size="2.5" fill="#004080">
<text x="240.2" y="25.9">1</text>
<text x="240.2" y="28.6">2</text>
<text x="240.2" y="31.4">3</text>
<text x="240.2" y="34.1">4</text>
<text x="240.2" y="36.9">5</text>
<text x="319.8" y="72.5">VEXP_IN</text>
<text x="319.8" y="75.3">GND</text>
<text x="334.2" y="75.3">VEXP_OUT</text>
<text x="337.6" y="72.5">VLOCAL</text>
<text x="319.8" y="78">ISSP_XRES</text>
<text x="319.8" y="80.7">ISSP_CLK</text>
<text x="319.8" y="83.5">ISSP_DAT</text>
<text x="335.2" y="78">SDA-MOSI</text>
<text x="335.2" y="80.7">SCL-SCLK</text>
<text x="339.8" y="83.5">GPIO5</text>
<text x="319.8" y="86.2">EXP_TYPE</text>
<text x="319.8" y="89">MISO</text>
<text x="339.8" y="89">GPIO3</text>
<text x="339.8" y="86.2">GPIO4</text>
<text x="25" y="91.7">VBUS</text>
<text x="28" y="94.4">DM</text>
<text x="185.4" y="94.4">DM</text>
<text x="201.6" y="93.1" transform="rotate(-90 201.6 93.1)">VDD1</text>
<text x="204.3" y="93.1" transform="rotate(-90 204.3 93.1)">VDD2</text>
<text x="319.8" y="91.7">SPI_nss</text>
<text x="339.8" y="91.7">GPIO2</text>
<text x="26.3" y="99.9">GND</text>
<text x="28.4" y="97.2">DP</text>
<text x="185.4" y="97.2">DP</text>
<text x="28.8" y="102.7">S1</text>
<text x="28.8" y="105.5">S2</text>
<text x="185.4" y="102.7">XRES</text>
<text x="185.4" y="110.9">P0_0</text>
<text x="185.4" y="113.7">P0_1</text>
<text x="212.6" y="110.9">P3_0</text>
<text x="212.6" y="113.7">P3_1</text>
<text x="185.4" y="116.4">P0_2</text>
<text x="185.4" y="119.2">P0_3</text>
<text x="212.6" y="116.4">P3_2</text>
<text x="212.6" y="119.2">P3_3</text>
<text x="185.4" y="121.9">P0_4</text>
<text x="185.4" y="124.6">P0_5</text>
<text x="212.6" y="121.9">P3_4</text>
<text x="212.6" y="124.6">P3_5</text>
<text x="185.4" y="127.4">P0_6</text>
<text x="185.4" y="130.1">P0_7</text>
<text x="212.6" y="130.1">P3_7</text>
<text x="185.4" y="141.1">P1_1</text>
<text x="185.4" y="138.3">P1_0</text>
<text x="185.4" y="143.8">P1_2</text>
<text x="212.6" y="138.3">P4_0</text>
<text x="212.6" y="141.1">P4_1</text>
<text x="212.6" y="143.8">P4_2</text>
<text x="185.4" y="146.6">P1_3</text>
<text x="185.4" y="149.3">P1_4</text>
<text x="212.6" y="146.6">P4_3</text>
<text x="212.6" y="149.3">P4_4</text>
<text x="185.4" y="152.1">P1_5</text>
<text x="185.4" y="154.8">P1_6</text>
<text x="212.6" y="152.1">P4_5</text>
<text x="212.6" y="154.8">P4_6</text>
<text x="185.4" y="157.6">P1_7</text>
<text x="212.6" y="157.6">P4_7</text>
<text x="185.4" y="165.8">P2_0</text>
<text x="212.6" y="165.8">P5_0</text>
<text x="185.4" y="168.5">P2_1</text>
<text x="185.4" y="171.3">P2_2</text>
<text x="212.6" y="168.5">P5_1</text>
<text x="212.6" y="171.3">P5_2</text>
<text x="185.4" y="174">P2_3</text>
<text x="185.4" y="176.7">P2_4</text>
<text x="185.4" y="179.5">P2_5</text>
<text x="212.6" y="174">P5_3</text>
<text x="212.6" y="176.7">P5_4</text>
<text x="212.6" y="179.5">P5_5</text>
<text x="185.4" y="182.2">P2_6</text>
<text x="185.4" y="185">P2_7</text>
<text x="212.6" y="182.2">P5_6</text>
<text x="212.6" y="185">P5_7</text>
<text x="212.6" y="193.2">P7_0</text>
<text x="212.6" y="196">P7_7</text>
<text x="198.9" y="201.7" transform="rotate(-90 198.9 201.7)">GND1</text>
<text x="201.6" y="201.7" transform="rotate(-90 201.6 201.7)">GND2</text>
<text x="204.3" y="201.7" transform="rotate(-90 204.3 201.7)">EPAD</text>
</g>
<g font-size="2.5" fill="#00f">
<text x="154.6" y="46.1">+ C5</text>
<text x="278.1" y="59.9">+ C1</text>
</g>
<g font-size="2">
<text x="44.1" y="2.1">5</text>
<text x="126.4" y="2.1">4</text>
<text x="208.7" y="2.1">3</text>
<text x="291" y="2.1">2</text>
<text x="373.3" y="2.1">1</text>
<text x=".9" y="37.1">D</text>
<text x="415.2" y="37.1">D</text>
<text x=".9" y="102.3">C</text>
<text x="415.2" y="102.3">C</text>
<text x=".9" y="167.4">B</text>
<text x="415.2" y="167.4">B</text>
<text x=".9" y="232.6">A</text>
<text x="415.2" y="232.6">A</text>
<text x="44.1" y="265.5">5</text>
<text x="126.4" y="265.5">4</text>
<text x="208.7" y="265.5">3</text>
<text x="291" y="265.5">2</text>
<text x="373.3" y="265.5">1</text>
</g>
<text font-size="1.4" fill="#00f" x="57.8" y="201.5">RADIAL</text>
<g font-size="1.1" fill="#00f">
<text x="151.1" y="44.9">A</text>
<text x="274.5" y="58.6">A</text>
<text x="68.5" y="95.2" transform="rotate(180 68.5 95.2)">0805</text>
<text x="68.5" y="97.9" transform="rotate(180 68.5 97.9)">0805</text>
<text x="294.7" y="106.8" transform="rotate(-90 294.7 106.8)">0805</text>
<text x="360.5" y="106.8" transform="rotate(-90 360.5 106.8)">0805</text>
<text x="75.2" y="115" transform="rotate(-90 75.2 115)">0805</text>
<text x="88.9" y="115" transform="rotate(-90 88.9 115)">0805</text>
<text x="139.9" y="114.4" transform="rotate(180 139.9 114.4)">0805</text>
<text x="35.6" y="130.9" transform="rotate(180 35.6 130.9)">0805</text>
<text x="139.9" y="147.3" transform="rotate(180 139.9 147.3)">0805</text>
<text x="139.9" y="152.8" transform="rotate(180 139.9 152.8)">0805</text>
<text x="139.9" y="158.3" transform="rotate(180 139.9 158.3)">0805</text>
<text x="85" y="202.1" transform="rotate(180 85 202.1)">0805</text>
</g>
<g font-size=".8" fill="#00f">
<text x="101.7" y="50.1">0805</text>
<text x="118.2" y="50.1">0805</text>
<text x="134.6" y="50.1">0805</text>
<text x="44.8" y="75.2" transform="rotate(-90 44.8 75.2)">1206L</text>
<text x="31.1" y="142.7" transform="rotate(-90 31.1 142.7)">0805</text>
<text x="337.9" y="147.5" transform="rotate(180 337.9 147.5)">0805</text>
<text x="337.9" y="158.5" transform="rotate(180 337.9 158.5)">0805</text>
<text x="337.9" y="169.5" transform="rotate(180 337.9 169.5)">0805</text>
<text x="337.9" y="180.4" transform="rotate(180 337.9 180.4)">0805</text>
</g>
</svg>
